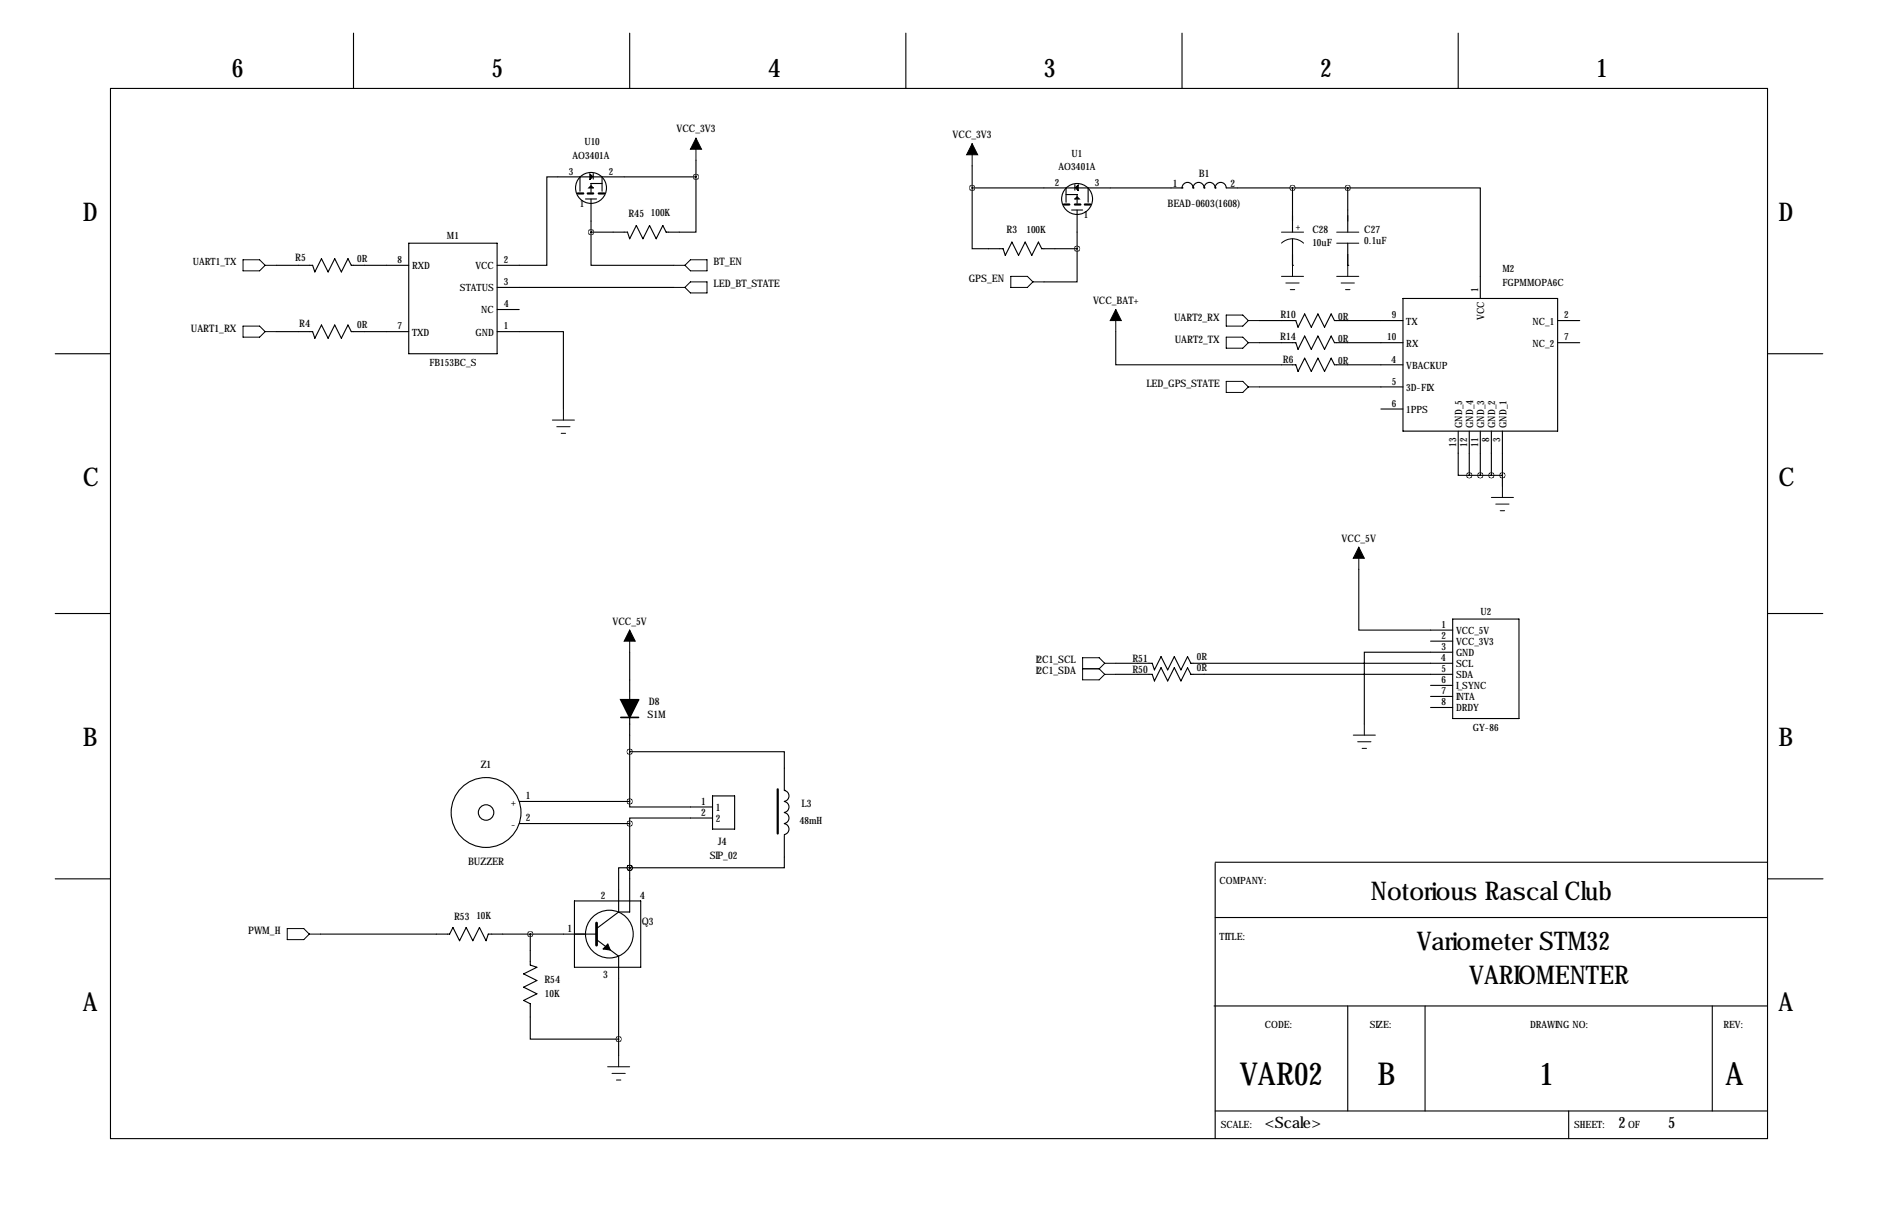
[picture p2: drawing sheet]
<svg xmlns="http://www.w3.org/2000/svg" width="432mm" height="279mm" viewBox="0 0 432 279" stroke-linecap="round" stroke-linejoin="round" font-family="sans-serif">
<g fill="none" stroke="#000" stroke-width=".25">
<path d="M81.3 7.6v12.7M144.8 7.6v12.7M208.3 7.6v12.7M271.8 7.6v12.7M335.3 7.6v12.7M25.4 20.3h381v241.3h-381zM136.4 39.9v1.2M160 36.8v3.8M223.5 38.1v5.1M94 55.9h20.3v25.4h-20.3zM133.3 40.6v3.3M134.6 45.7h2.6"/>
<path d="M135.7 40.6h-10v20.4h-11.4M135.9 53.3v7.7h19M135.9 43.2v1M135.9 45.7v7.6M136.4 40.6h23.6M138.4 40.6v3.3M138.4 42.2h-2.5v.5M160 40.6v12.7h-6.8l-.8-1.5-1.5 3.1-1.5-3.1-1.6 3.1-1.5-3.1-1.5 3.1-.5-1.6h-8.4M223.5 43.2v14h7.1l.5 1.5 1.6-3.1 1.5 3.1 1.5-3.1 1.5 3.1 1.6-3.1 .7 1.6h8.1M223.5 43.2h23.6M245.1 43.2v3.3M245.1 44.7h2.5v.5"/>
<path d="M246.4 48.3h2.5M247.1 42.4v1.3M247.6 57.2v7.6h-7.6M247.6 45.7v1M247.6 48.3v8.9M247.9 43.2h23.9M250.2 43.2v3.3M271.8 43.2a1.27 1.27 0 0 1 1.3-1.3 1.27 1.27 0 0 1 1.2 1.3M271.8 43.2h.1M274.3 43.2a1.27 1.27 0 0 1 1.3-1.3 1.27 1.27 0 0 1 1.3 1.3M274.3 43.2h.1M276.9 43.2a1.27 1.27 0 0 1 1.2-1.3 1.27 1.27 0 0 1 1.3 1.3"/>
<path d="M276.9 43.2h.1M279.4 43.2a1.27 1.27 0 0 1 1.3-1.3 1.27 1.27 0 0 1 1.2 1.3h28M279.4 43.2h.1M297.2 43.2v10.1M297.2 54.9v6.1M309.9 43.2h30.5v25.4M309.9 43.2v10.1M309.9 55.9v5.1M63.5 61h8.4l.5 1.5 1.5-3.1 1.5 3.1 1.6-3.1 1.5 3.1 1.5-3.1 .8 1.6h13.2M63.5 76.2h8.4l.5 1.5 1.5-3 1.5 3 1.6-3 1.5 3 1.5-3 .8 1.5h13.2M114.3 76.2h15.2v17.8M114.3 66h40.6"/>
<path d="M114.3 71.1h5.1M256.5 76.2v7.6h41.4l.5 1.5 1.6-3 1.5 3 1.5-3 1.5 3 1.6-3 .7 1.5h15.8M289.6 73.7h8.3l.5 1.5 1.6-3.1 1.5 3.1 1.5-3.1 1.5 3.1 1.6-3.1 .7 1.6h15.8M289.6 78.7h8.3l.5 1.6 1.6-3.1 1.5 3.1 1.5-3.1 1.5 3.1 1.6-3.1 .7 1.5h15.8M297.2 61h.1M309.9 61h.1M322.6 68.6h35.5v30.5h-35.5zM358.1 73.7h5.1M358.1 78.7h5.1M12.7 81.3h12.7M289.6 88.9h33M317.5 94h5.1"/>
<path d="M335.3 99.1v10.1h2.5M337.8 99.1v10.1M340.4 99.1v10.1M342.9 99.1v10.1M345.4 99.1v12.7M406.4 81.3h12.7M337.8 109.2h7.6M312.4 130.8v14h21.6M12.7 141h12.7M144.8 149.9v10.9M256.5 152.4h8.4l.5 1.5 1.6-3 1.5 3 1.5-3 1.5 3 1.5-3 .8 1.5h60.2M256.5 154.9h8.4l.5 1.6 1.6-3.1 1.5 3.1 1.5-3.1 1.5 3.1 1.5-3.1 .8 1.5h60.2"/>
<path d="M328.9 147.3h5.1M328.9 157.5h5.1M334 149.9h-20.3v16.5M334 142.2h15.2v22.9h-15.2zM406.4 141h12.7M144.8 172.7h35.5v8.9M144.8 164.8v19.3M328.9 160h5.1M328.9 162.6h5.1M119.4 184.1h25.4M119.4 189.2h25.4M144.8 184.1v1.3h19"/>
<path d="M144.8 199.4h-2.6v10.1M144.8 199.4h.1M144.8 189.2v20.3h-2.6M163.8 188h-19v1.2M163.8 182.9h5.1v7.6h-5.1zM180.3 184.1h.1M180.3 181.6h.1M180.3 189.2h.1M180.3 186.7h.1M180.3 191.9v7.5h-35.5M180.4 184.2a1.27 1.27 0 0 1 1 1.2 1.27 1.27 0 0 1-1.1 1.3M180.4 181.6a1.27 1.27 0 0 1 1 1.3 1.27 1.27 0 0 1-1.1 1.2"/>
<path d="M180.4 189.2a1.27 1.27 0 0 1 1 1.3 1.27 1.27 0 0 1-1.1 1.3M180.4 186.7a1.27 1.27 0 0 1 1 1.3 1.27 1.27 0 0 1-1.1 1.2M279.4 198.4v63.2M279.4 198.1h127M12.7 201.9h12.7M73.7 214.6h29.7l.7-1.5 1.6 3.1 1.5-3.1 1.5 3.1 1.5-3.1 1.6 3.1 .5-1.6h24.9M121.9 214.6v7.1l1.5 .5-3 1.6 3 1.5-3 1.5 3 1.5-3 1.6 1.5 .7v8.2h20.3M132.1 207h15.2v15.2h-15.2zM137.2 215.9l5 3.8v22.9M142.2 209.5l-5 3.9M279.4 210.8h127M406.5 201.9h12.7"/>
<path d="M279.1 231.1h127.3M309.9 231.1v24.2M327.7 231.1v24.2M393.7 231.1v24.2M279.4 255.3h127M360.7 255.3v6.3"/>
<circle cx="135.9" cy="43.2" r="3.6"/>
<circle cx="247.6" cy="45.7" r="3.6"/>
<circle cx="111.8" cy="186.7" r="8"/>
<circle cx="111.8" cy="186.7" r="1.78"/>
<circle cx="140.1" cy="214.6" r="5.5"/>
</g>
<g fill="none" stroke="#000" stroke-width=".23">
<path d="M160 31.8v5M223.5 33v5.1M55.9 59.7h3.8l1.3 1.3-1.3 1.2h-3.8zM294.6 53.3h5.1M294.7 55.9a3.7 3.7 0 0 1 5 0M307.3 53.3h5.1M307.3 55.9h5.1M55.9 74.9h3.8l1.3 1.3-1.3 1.3h-3.8zM61 61h2.5M61 76.2h2.5M154.9 66h2.6M154.9 61h2.6"/>
<path d="M157.5 61l1.2-1.3h3.9v2.5h-3.9zM158.7 64.8h3.9v2.5h-3.9l-1.2-1.3zM232.4 63.5h3.8l1.3 1.3-1.3 1.2h-3.8zM237.5 64.8h2.5M256.5 71.1v5.1M281.9 77.5h3.9l1.2 1.2-1.2 1.3h-3.9zM281.9 72.4h3.9l1.2 1.3-1.2 1.2h-3.9zM287 73.7h2.6M287 78.7h2.6M294.6 63.5h5.1M295.7 65h3M296.7 66.5h1"/>
<path d="M297.2 61v2.5M307.3 63.5h5.1M308.4 65h3M309.4 66.5h1M309.9 61v2.5M127 96.5h5.1M128 98h3.1M129 99.6h1M129.5 94v2.5M281.9 87.6h3.9l1.2 1.3-1.2 1.3h-3.9zM287 88.9h2.6M342.9 114.3h5.1"/>
<path d="M343.9 115.8h3.1M344.9 117.3h1M345.4 111.8v2.5M312.4 125.7v5.1M144.8 144.8v5.1M248.9 153.7h3.8M252.7 153.7l1.3 1.2M254 152.4h2.5M254 152.4l-1.3 1.3M254 152.4l-1.3-1.3h-3.8v5.1h3.8l1.3-1.3M254 154.9h2.5M311.1 168.9h5.1"/>
<path d="M312.2 170.4h3M313.2 172h1M313.7 166.4v2.5M66 213.4h3.8l1.3 1.2-1.3 1.3h-3.8zM71.1 214.6h2.6M139.7 245.1h5.1M140.7 246.6h3.1M141.7 248.2h1M142.2 242.6v2.5"/>
</g>
<path d="M135.6 40l.7 .6-.7 .6zM135.4 43.2l.5-.5 .5 .5zM247.6 45.2l.6 .5h-1.1zM247.2 43.1l.7-.6v1.3zM139.8 216.9l.5 1.4-1.6-.3z" fill="#000" stroke="#000" stroke-width=".25"/>
<path d="M132.8 44.4h1.3M135.1 44.4h1.3M137.7 44.4h1.2M244.6 47h1.3M247.1 47h1.3M249.4 47h1.3M178.8 181.4v10.1" fill="none" stroke="#000" stroke-width=".51"/>
<path d="M142.7 164.8h4.1" fill="none" stroke="#000" stroke-width=".38"/>
<path d="M142.7 160.8h4.1l-2 4z" fill="#000" stroke="#000" stroke-width=".38"/>
<path d="M137.2 212.1v5.1" fill="none" stroke="#000" stroke-width=".63"/>
<path d="M160 31.8l1.3 2.5h-2.6zM223.5 33l1.3 2.6h-2.6zM256.5 71.1l1.3 2.6h-2.5zM312.4 125.7l1.3 2.6h-2.6zM144.8 144.8l1.2 2.5h-2.5z" fill="#000" stroke="#000" stroke-width=".23"/>
<path d="M345.4 109.2a.05 .05 0 0 0 .1 0 .05 .05 0 0 0-.1 0zM337.8 109.2a.05 .05 0 0 0 .1 0 .05 .05 0 0 0-.1 0zM340.3 109.2a.05 .05 0 0 0 .1 0 .05 .05 0 0 0-.1 0zM297.1 43.2a.05 .05 0 0 0 .1 0 .05 .05 0 0 0-.1 0zM309.8 43.2a.05 .05 0 0 0 .1 0 .05 .05 0 0 0-.1 0zM135.8 53.3a.05 .05 0 0 0 .1 0 .05 .05 0 0 0-.1 0zM160 40.6a.05 .05 0 0 0 .1 0 .05 .05 0 0 0-.1 0zM247.6 57.2a.05 .05 0 0 0 .1 0 .05 .05 0 0 0-.1 0zM223.5 43.2a.05 .05 0 0 0 .1 0 .05 .05 0 0 0-.1 0zM144.7 184.2a.05 .05 0 0 0 .1 0 .05 .05 0 0 0-.1 0zM144.7 172.7a.05 .05 0 0 0 .1 0 .05 .05 0 0 0-.1 0zM144.7 199.4a.05 .05 0 0 0 .1 0 .05 .05 0 0 0-.1 0zM144.7 199.4a.05 .05 0 0 0 .1 0 .05 .05 0 0 0-.1 0zM121.9 214.6a.05 .05 0 0 0 .1 0 .05 .05 0 0 0-.1 0zM142.2 238.8a.05 .05 0 0 0 .1 0 .05 .05 0 0 0-.1 0zM144.7 189.2a.05 .05 0 0 0 .1 0 .05 .05 0 0 0-.1 0z" fill="#000" stroke="#000" stroke-width="1.3"/>
<g font-size="7.3">
<text x="285.1" y="249.2">VAR02</text>
<text x="316.7" y="249.2">B</text>
<text x="353.9" y="249.2">1</text>
<text x="396.7" y="249.2">A</text>
</g>
<g font-size="5.9">
<text x="53.3" y="17.8">6</text>
<text x="113" y="17.8">5</text>
<text x="176.5" y="17.8">4</text>
<text x="240" y="17.8">3</text>
<text x="303.5" y="17.8">2</text>
<text x="367" y="17.8">1</text>
<text x="19" y="50.8">D</text>
<text x="408.9" y="50.8">D</text>
<text x="19" y="111.8">C</text>
<text x="408.9" y="111.8">C</text>
<text x="19" y="171.4">B</text>
<text x="408.9" y="171.4">B</text>
<text x="315.2" y="206.8">Notorious Rascal Club</text>
<text x="325.7" y="218.2">Variometer STM32</text>
<text x="337.8" y="226.1">VARIOMENTER</text>
<text x="19" y="232.4">A</text>
<text x="408.9" y="232.4">A</text>
</g>
<g font-size="3.6">
<text x="290.8" y="259.2">&lt;Scale&gt;</text>
<text x="372.1" y="259.2">2</text>
<text x="383.5" y="259.2">5</text>
</g>
<g font-size="2.4">
<text x="155.5" y="30.3">VCC_3V3</text>
<text x="219" y="31.8">VCC_3V3</text>
<text x="275.6" y="40.6">B1</text>
<text x="268.4" y="47.6">BEAD-0603(1608)</text>
<text x="269.7" y="42.9">1</text>
<text x="283" y="42.9">2</text>
<text x="144.5" y="49.8">R45</text>
<text x="231.4" y="53.6">R3</text>
<text x="301.8" y="53.6">C28</text>
<text x="313.7" y="53.6">C27</text>
<text x="67.9" y="59.9">R5</text>
<text x="164.1" y="61">BT_EN</text>
<text x="222.7" y="64.8">GPS_EN</text>
<text x="164.1" y="66">LED_BT_STATE</text>
<text x="251.3" y="69.8">VCC_BAT+</text>
<text x="43.9" y="76.2">UART1_RX</text>
<text x="68.8" y="75.2">R4</text>
<text x="270" y="73.7">UART2_RX</text>
<text x="294.4" y="73.2">R10</text>
<text x="270.1" y="78.7">UART2_TX</text>
<text x="294.3" y="78.2">R14</text>
<text x="294.9" y="83.3">R6</text>
<text x="263.6" y="88.9">LED_GPS_STATE</text>
<text x="308.5" y="124.5">VCC_5V</text>
<text x="140.8" y="143.5">VCC_5V</text>
<text x="238.2" y="152.4">I2C1_SCL</text>
<text x="238.2" y="154.9">I2C1_SDA</text>
<text x="260.4" y="152.1">R51</text>
<text x="260.4" y="154.7">R50</text>
<text x="149.2" y="161.9">D8</text>
<text x="148.9" y="164.9">S1M</text>
<text x="110.5" y="176.5">Z1</text>
<text x="117.5" y="185.1">+</text>
<text x="120.9" y="183.6">1</text>
<text x="161.2" y="184.9">1</text>
<text x="184.3" y="185.5">L3</text>
<text x="117.5" y="190.2">-</text>
<text x="120.9" y="188.7">2</text>
<text x="161.2" y="187.5">2</text>
<text x="164.6" y="188.9">2</text>
<text x="164.6" y="186.4">1</text>
<text x="163.2" y="197.4">SIP_02</text>
<text x="165.1" y="194.1">J4</text>
<text x="107.6" y="198.7">BUZZER</text>
<text x="138.2" y="206.5">2</text>
<text x="147.1" y="206.5">4</text>
<text x="57" y="214.6">PWM_H</text>
<text x="104.4" y="211.3">R53</text>
<text x="130.5" y="214.1">1</text>
<text x="147.6" y="212.6">Q3</text>
<text x="125.2" y="225.9">R54</text>
<text x="138.7" y="224.6">3</text>
</g>
<g font-size="2.3">
<text x="134.4" y="33.3">U10</text>
<text x="130.8" y="40.1">3</text>
<text x="131.6" y="36.6">AO3401A</text>
<text x="140" y="40.1">2</text>
<text x="243.4" y="39.1">AO3401A</text>
<text x="246.4" y="36.1">U1</text>
<text x="133.3" y="47.5">1</text>
<text x="242.5" y="42.7">2</text>
<text x="251.7" y="42.7">3</text>
<text x="149.7" y="49.6">100K</text>
<text x="236" y="53.6">100K</text>
<text x="249.2" y="50">1</text>
<text x="297.9" y="52.8">+</text>
<text x="102.8" y="54.9">M1</text>
<text x="301.8" y="56.4">10uF</text>
<text x="313.7" y="56.2">0.1uF</text>
<text x="44.3" y="61">UART1_TX</text>
<text x="82.1" y="60.2">0R</text>
<text x="91.4" y="60.5">8</text>
<text x="94.7" y="61.9">RXD</text>
<text x="109.3" y="61.9">VCC</text>
<text x="115.8" y="65.5">3</text>
<text x="115.8" y="60.5">2</text>
<text x="345.4" y="62.5">M2</text>
<text x="345.4" y="65.8">FGPMMOPA6C</text>
<text x="105.8" y="66.9">STATUS</text>
<text x="115.8" y="70.6">4</text>
<text x="339.9" y="67.1" transform="rotate(-90 339.9 67.1)">1</text>
<text x="82.1" y="75.5">0R</text>
<text x="91.4" y="75.7">7</text>
<text x="94.7" y="77.1">TXD</text>
<text x="109.3" y="77.1">GND</text>
<text x="110.6" y="72">NC</text>
<text x="115.8" y="75.7">1</text>
<text x="307.7" y="73.4">0R</text>
<text x="320" y="73.2">9</text>
<text x="323.3" y="74.6">TX</text>
<text x="341.3" y="73.6" transform="rotate(-90 341.3 73.6)">VCC</text>
<text x="352.4" y="74.6">NC_1</text>
<text x="359.7" y="73.2">2</text>
<text x="307.7" y="78.5">0R</text>
<text x="307.7" y="83.6">0R</text>
<text x="318.9" y="78.2">10</text>
<text x="319.9" y="83.3">4</text>
<text x="323.3" y="79.6">RX</text>
<text x="352.4" y="79.6">NC_2</text>
<text x="359.7" y="78.2">7</text>
<text x="98.7" y="84.1">FB153BC_S</text>
<text x="320" y="88.4">5</text>
<text x="323.3" y="84.7">VBACKUP</text>
<text x="323.3" y="89.8">3D-FIX</text>
<text x="320" y="93.5">6</text>
<text x="323.3" y="94.9">1PPS</text>
<text x="336.2" y="98.3" transform="rotate(-90 336.2 98.3)">GND_5</text>
<text x="338.7" y="98.3" transform="rotate(-90 338.7 98.3)">GND_4</text>
<text x="341.3" y="98.3" transform="rotate(-90 341.3 98.3)">GND_3</text>
<text x="342.4" y="101.6" transform="rotate(-90 342.4 101.6)">8</text>
<text x="343.8" y="98.3" transform="rotate(-90 343.8 98.3)">GND_2</text>
<text x="344.9" y="101.6" transform="rotate(-90 344.9 101.6)">3</text>
<text x="346.3" y="98.3" transform="rotate(-90 346.3 98.3)">GND_1</text>
<text x="334.8" y="102.7" transform="rotate(-90 334.8 102.7)">13</text>
<text x="337.3" y="102.7" transform="rotate(-90 337.3 102.7)">12</text>
<text x="339.9" y="102.7" transform="rotate(-90 339.9 102.7)">11</text>
<text x="340.4" y="141.2">U2</text>
<text x="331.4" y="144.3">1</text>
<text x="331.4" y="146.8">2</text>
<text x="331.4" y="149.4">3</text>
<text x="334.8" y="145.7">VCC_5V</text>
<text x="334.8" y="148.2">VCC_3V3</text>
<text x="275.2" y="151.7">0R</text>
<text x="275.2" y="154.2">0R</text>
<text x="331.3" y="151.9">4</text>
<text x="331.4" y="154.4">5</text>
<text x="334.8" y="150.8">GND</text>
<text x="334.8" y="153.3">SCL</text>
<text x="334.8" y="155.8">SDA</text>
<text x="331.4" y="157">6</text>
<text x="331.4" y="159.5">7</text>
<text x="334.8" y="158.4">I_SYNC</text>
<text x="334.8" y="160.9">INTA</text>
<text x="331.4" y="162.1">8</text>
<text x="334.8" y="163.5">DRDY</text>
<text x="338.7" y="167.9">GY-86</text>
<text x="183.8" y="189.2">48mH</text>
<text x="280.4" y="203.2">COMPANY:</text>
<text x="109.5" y="211.1">10K</text>
<text x="280.4" y="215.9">TITLE:</text>
<text x="125.3" y="229.1">10K</text>
<text x="290.8" y="236.2">CODE:</text>
<text x="315" y="236.2">SIZE:</text>
<text x="351.8" y="236.2">DRAWING NO:</text>
<text x="396.2" y="236.2">REV:</text>
<text x="280.7" y="259.1">SCALE:</text>
<text x="361.9" y="259.1">SHEET:</text>
<text x="374.3" y="259.1">OF</text>
</g>
</svg>
